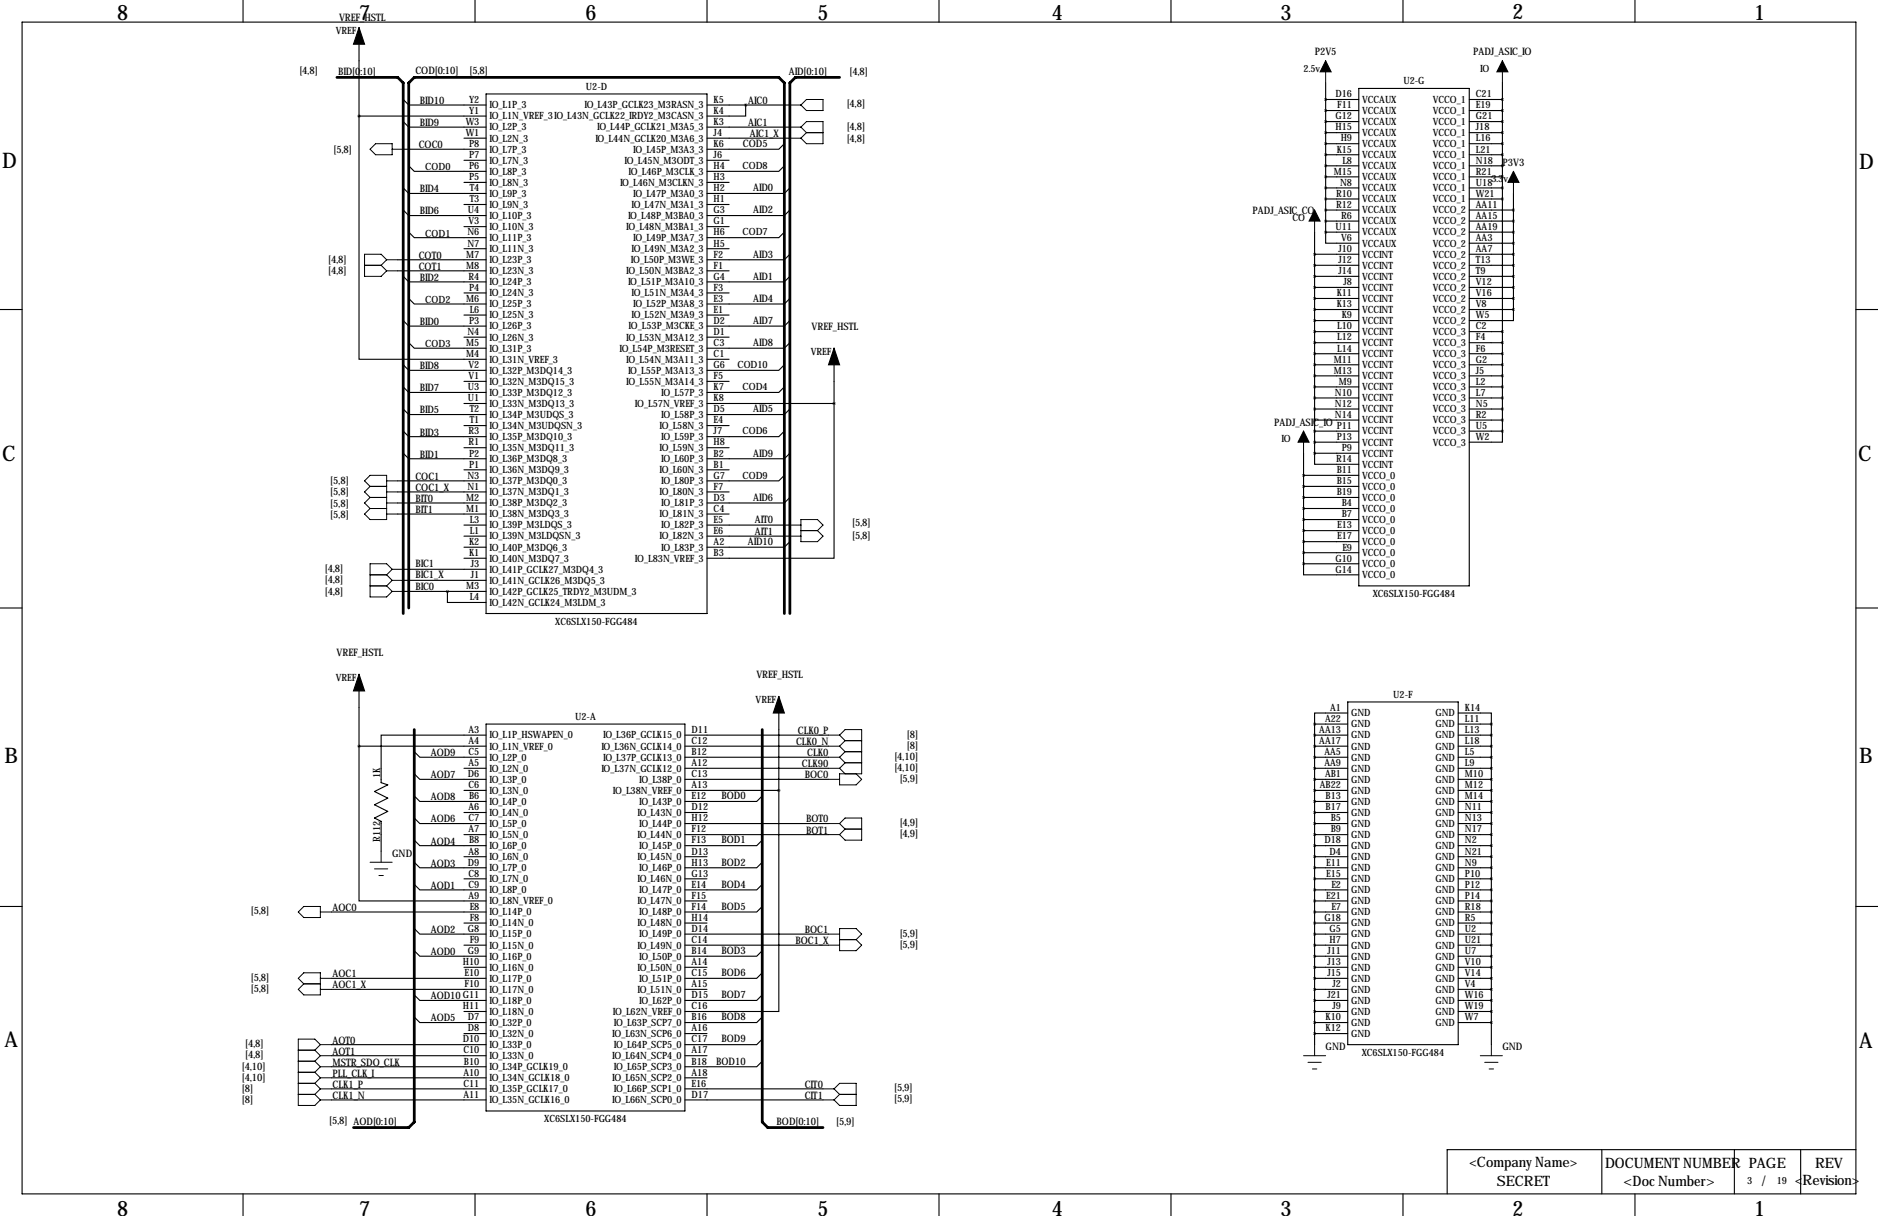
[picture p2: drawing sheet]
<svg xmlns="http://www.w3.org/2000/svg" width="432mm" height="279mm" viewBox="0 0 432 279" stroke-linecap="round" stroke-linejoin="round" font-family="sans-serif">
<g fill="none" stroke="#000" stroke-width=".25">
<path d="M5.1 5.1h421.6v269.2h-421.6zM55.9 0v5.1M82.5 6.4v20.3M109.2 0v5.1M162.6 0v5.1M215.9 0v5.1M269.2 0v5.1M304.8 19.1v34.2M322.6 0v5.1M345.4 19.1v80M375.9 0v5.1M82.5 26.7v55.8h29.3"/>
<path d="M82.5 26.7h29.3M92.7 27.9l1.3 1.3h17.8M92.7 22.9l1.3 1.2h17.8M92.7 34.3h19.1M94 38.1l1.2 1.3h16.6M106.7 31.8h5.1M106.7 36.8h5.1M111.8 21.6h50.8v119.4h-50.8zM162.6 24.1h19M162.6 29.2h19M162.6 31.8h19M162.6 36.8h5"/>
<path d="M171.4 24.1v2.6h-8.8M180.3 38.1l-1.2 1.3h-16.5M180.3 33l-1.2 1.3h-16.5M304.8 22.9h7.6M304.8 25.4h7.6M304.8 27.9h7.6M304.8 30.5h7.6M304.8 33h7.6M304.8 35.6h7.6M304.8 38.1h7.6M312.4 20.3h25.4v114.3h-25.4zM337.8 22.9h7.6"/>
<path d="M337.8 25.4h7.6M337.8 27.9h7.6M337.8 30.5h7.6M337.8 33h7.6M337.8 35.6h7.6M337.8 38.1h7.6M91.4 59.7h20.4M92.7 43.2l1.3 1.2h17.8M92.7 48.3l1.3 1.2h17.8M94 53.3l1.2 1.3h16.6M106.7 41.9h5.1M106.7 47h5.1"/>
<path d="M106.7 52.1h5.1M106.7 57.2h5.1M162.6 41.9h5M162.6 47h5M162.6 52.1h5M162.6 57.2h5M180.3 53.3l-1.2 1.3h-16.5M181.6 43.2l-1.3 1.2h-17.7M181.6 48.3l-1.3 1.2h-17.7M181.6 58.4l-1.3 1.3h-17.7M302.3 58.4h10.1M302.3 53.3v50.8"/>
<path d="M304.8 53.3v2.6h7.6M304.8 40.6h7.6M304.8 43.2h7.6M304.8 45.7h7.6M304.8 48.3h7.6M304.8 50.8h7.6M304.8 53.3h7.6M337.8 40.6h7.6M337.8 43.2h7.6M337.8 45.7h7.6M337.8 48.3h10.2M337.8 50.8h10.2"/>
<path d="M337.8 53.3h10.2M337.8 55.9h10.2M337.8 58.4h10.2M348 44.4v26.7M0 71.1h5.1M91.4 62.2h20.4M92.7 73.7l1.3 1.2h17.8M92.7 63.5l1.3 1.3h17.8M94 78.7l1.2 1.3h16.6M94 68.6l1.2 1.2h16.6M106.7 67.3h5.1M106.7 72.4h5.1"/>
<path d="M106.7 77.5h5.1M162.6 62.2h5M162.6 67.3h5M162.6 72.4h5M162.6 77.5h5M181.6 63.5l-1.3 1.3h-17.7M181.6 68.6l-1.3 1.2h-17.7M181.6 73.7l-1.3 1.2h-17.7M181.6 78.7l-1.3 1.3h-17.7M302.3 71.1h10.1M302.3 61h10.1M302.3 63.5h10.1"/>
<path d="M302.3 66h10.1M302.3 68.6h10.1M302.3 73.7h10.1M302.3 76.2h10.1M302.3 78.7h10.1M337.8 71.1h10.2M337.8 61h10.2M337.8 63.5h10.2M337.8 66h10.2M337.8 68.6h10.2M337.8 76.2h7.6M337.8 78.7h7.6"/>
<path d="M348 71.1v2.6h-10.2M426.7 71.1h5.1M92.7 99.1l1.3 1.2h17.8M92.7 94l1.3 1.2h17.8M92.7 88.9l1.3 1.3h17.8M92.7 83.8l1.3 1.3h17.8M106.7 87.6h5.1M106.7 92.7h5.1M106.7 97.8h5.1M162.6 82.5h5M162.6 87.6h5M162.6 92.7h29.2"/>
<path d="M162.6 97.8h5M180.3 83.8l-1.2 1.3h-16.5M180.3 99.1l-1.2 1.2h-16.5M180.3 88.9l-1.2 1.3h-16.5M181.6 94l-1.3 1.2h-17.7M191.8 92.7v35.6h-29.2M191.8 80v12.7M302.3 81.3h10.1M302.3 83.8h10.1M302.3 86.4h10.1M302.3 88.9h10.1M302.3 91.4h10.1"/>
<path d="M302.3 94h10.1M302.3 96.5h10.1M302.3 99.1h10.1M337.8 81.3h7.6M337.8 83.8h7.6M337.8 86.4h7.6M337.8 88.9h7.6M337.8 91.4h7.6M337.8 94h7.6M337.8 96.5h7.6M337.8 99.1h7.6M345.4 99.1v2.5h-7.6"/>
<path d="M91.4 110.5h20.4M91.4 113h20.4M91.4 115.6h20.4M91.4 118.1h20.4M92.7 104.1l1.3 1.3h17.8M106.7 102.9h5.1M106.7 107.9h5.1M162.6 102.9h5M162.6 107.9h5M162.6 113h5M162.6 118.1h5M180.3 109.2l-1.2 1.3h-16.5"/>
<path d="M181.6 114.3l-1.3 1.3h-17.7M181.6 104.1l-1.3 1.3h-17.7M299.7 109.2h12.7M299.7 111.8h12.7M299.7 114.3h12.7M299.7 116.8h12.7M299.7 119.4h12.7M299.7 104.1v25.4M302.3 104.1v2.6h10.1M302.3 101.6h10.1M302.3 104.1h10.1M0 139.7h5.1"/>
<path d="M92.7 130.8h19.1M92.7 133.3h19.1M92.7 135.9h19.1M102.9 135.9v2.5h8.9M106.7 120.7h5.1M106.7 123.2h5.1M106.7 125.7h5.1M106.7 128.3h5.1M162.6 120.7h19M162.6 123.2h19M181.6 124.5l-1.3 1.2h-17.7M299.7 129.5v2.6h12.7"/>
<path d="M299.7 121.9h12.7M299.7 124.5h12.7M299.7 127h12.7M299.7 129.5h12.7M426.7 139.7h5.1M82.5 154.9v16.5M82.5 171.4v35.6h29.3M82.5 171.4h29.3M95.2 177.8l1.3 1.3h15.3M95.2 172.7l1.3 1.3h15.3M106.7 176.5h5.1M111.8 168.9h-24.2v10.9l1.6 .5-3.1 1.6 3.1 1.5-3.1 1.5 3.1 1.5-3.1 1.6 1.5 .7v6.9"/>
<path d="M111.8 166.4h45.7v88.9h-45.7zM157.5 168.9h33M157.5 171.4h33M157.5 174h33M157.5 176.5h33M157.5 179.1h33M179.1 160v21.6M302.3 166.4h7.6M302.3 168.9h7.6M302.3 171.4h7.6M302.3 174h7.6M302.3 176.5h7.6"/>
<path d="M302.3 179.1h7.6M302.3 166.4v73.6M309.9 163.8h-7.6v2.6M309.9 161.3h25.4v78.7h-25.4zM335.3 163.8h7.6v2.6M335.3 166.4h7.6M335.3 168.9h7.6M335.3 171.4h7.6M335.3 174h7.6M335.3 176.5h7.6M335.3 179.1h7.6M342.9 166.4v73.6"/>
<path d="M95.2 193l1.3 1.3h15.3M95.2 198.1l1.3 1.3h15.3M95.2 188l1.3 1.2h15.3M95.2 182.9l1.3 1.2h15.3M106.7 181.6h5.1M106.7 186.7h5.1M106.7 191.8h5.1M106.7 196.8h5.1M157.5 181.6h21.6M157.5 186.7h5.1M157.5 189.2h33M157.5 191.8h33"/>
<path d="M157.5 196.8h5.1M175.3 182.9l-1.3 1.2h-16.5M175.3 193l-1.3 1.3h-16.5M175.3 198.1l-1.3 1.3h-16.5M179.1 181.6v50.8h-21.6M302.3 181.6h7.6M302.3 184.1h7.6M302.3 186.7h7.6M302.3 189.2h7.6M302.3 191.8h7.6M302.3 194.3h7.6M302.3 196.8h7.6"/>
<path d="M302.3 199.4h7.6M335.3 181.6h7.6M335.3 184.1h7.6M335.3 186.7h7.6M335.3 189.2h7.6M335.3 191.8h7.6M335.3 194.3h7.6M335.3 196.8h7.6M335.3 199.4h7.6M0 208.3h5.1M76.2 209.5h35.6M95.2 218.4l1.3 1.3h15.3"/>
<path d="M95.2 203.2l1.3 1.3h15.3M95.2 213.4l1.3 1.2h15.3M106.7 201.9h5.1M106.7 212.1h5.1M106.7 217.2h5.1M157.5 201.9h5.1M157.5 207h5.1M157.5 212.1h5.1M157.5 214.6h33M157.5 217.2h33M175.3 218.4l-1.3 1.3h-16.5M175.3 203.2l-1.3 1.3h-16.5"/>
<path d="M175.3 208.3l-1.3 1.2h-16.5M302.3 201.9h7.6M302.3 204.5h7.6M302.3 207h7.6M302.3 209.5h7.6M302.3 212.1h7.6M302.3 214.6h7.6M302.3 217.2h7.6M302.3 219.7h7.6M335.3 201.9h7.6M335.3 204.5h7.6M335.3 207h7.6"/>
<path d="M335.3 209.5h7.6M335.3 212.1h7.6M335.3 214.6h7.6M335.3 217.2h7.6M335.3 219.7h7.6M426.7 208.3h5.1M76.2 224.8h35.6M76.2 227.3h35.6M95.2 233.7l1.3 1.2h15.3M95.2 228.6l1.3 1.3h15.3M106.7 222.2h5.1M106.7 232.4h5.1"/>
<path d="M106.7 237.5h5.1M157.5 222.2h5.1M157.5 227.3h5.1M157.5 237.5h5.1M175.3 223.5l-1.3 1.3h-16.5M175.3 228.6l-1.3 1.3h-16.5M175.3 233.7l-1.3 1.2h-16.5M175.3 238.8l-1.3 1.2h-16.5M302.3 222.2h7.6M302.3 224.8h7.6M302.3 227.3h7.6M302.3 229.9h7.6"/>
<path d="M302.3 232.4h7.6M302.3 234.9h7.6M302.3 237.5h7.6M335.3 222.2h7.6M335.3 224.8h7.6M335.3 227.3h7.6M335.3 229.9h7.6M335.3 232.4h7.6M335.3 234.9h7.6M76.2 240h35.6M76.2 242.6h35.6M76.2 245.1h35.6"/>
<path d="M76.2 247.6h35.6M76.2 250.2h35.6M76.2 252.7h35.6M157.5 242.6h5.1M157.5 247.6h5.1M157.5 250.2h31.7M157.5 252.7h31.7M175.3 243.8l-1.3 1.3h-16.5M55.9 274.3v5.1M109.2 274.3v5.1M162.6 274.3v5.1M215.9 274.3v5.1"/>
<path d="M269.2 274.3v5.1M322.6 274.3v5.1M368.3 264.2v10.1M375.9 274.3v5.1M398.8 264.2v10.1M414 264.2v10.1M426.7 264.2h-94v10.1"/>
</g>
<g fill="none" stroke="#000" stroke-width=".23">
<path d="M304.8 14v5.1M345.4 14v5.1M86.4 33h3.8v2.6h-3.8l-1.3-1.3zM90.2 34.3h2.5M181.6 24.1h2.5M181.6 29.2h2.5M181.6 31.8h2.5M184.1 29.2l1.3-1.3h3.8v5.1h-3.8l-1.3-1.2M184.1 29.2l1.3 1.3M185.4 22.9h3.8v2.5h-3.8l-1.3-1.3zM185.4 30.5h3.8M185.4 30.5l-1.3 1.3"/>
<path d="M348 39.4v5M88.9 59.7h2.5M88.9 59.7l-1.3-1.3h-3.8v5.1h3.8l1.3-1.3M88.9 59.7l-1.3 1.3M302.3 48.3v5M83.8 61h3.8M87.6 61l1.3 1.2M88.9 62.2h2.5M299.7 99.1v5M85.1 111.8l-1.3-1.3 1.3-1.3h3.8v10.2h-3.8l-1.3-1.3 1.3-1.3M85.1 111.8h3.8M85.1 111.8l-1.3 1.2 1.3 1.3"/>
<path d="M85.1 114.3h3.8M85.1 114.3l-1.3 1.3 1.3 1.2M85.1 116.8h3.8M88.9 110.5h2.5M88.9 113h2.5M88.9 115.6h2.5M88.9 118.1h2.5M184.1 119.4h3.9l1.2 1.3-1.2 1.2 1.2 1.3-1.2 1.3h-3.9zM85.1 134.6h3.8M85.1 132.1h3.8M88.9 134.6l1.3 1.3M88.9 132.1l1.3 1.2"/>
<path d="M90.2 135.9h2.5M90.2 130.8l-1.3-1.3h-3.8v7.7h3.8l1.3-1.3M90.2 130.8h2.5M90.2 130.8l-1.3 1.3M90.2 133.3h2.5M90.2 133.3l-1.3 1.3M181.6 120.7h2.5M181.6 123.2h2.5M184.1 121.9h3.9M190.5 168.9h2.5M190.5 171.4h2.5M190.5 174h2.5"/>
<path d="M190.5 176.5h2.5M190.5 179.1h2.5M193 168.9l1.3 1.3M193 168.9l1.3-1.3h3.8v10.2h-5.1v2.5h3.8l1.3-1.2-1.3-1.3M193 171.4l1.3 1.3M193 174l1.3 1.3M193 176.5l1.3 1.3M194.3 170.2h3.8M194.3 172.7h3.8M194.3 170.2l-1.3 1.2M194.3 175.3h3.8M194.3 172.7l-1.3 1.3"/>
<path d="M194.3 175.3l-1.3 1.2M85.1 198.1h5.1M86.1 199.6h3.1M87.6 195.6v2.5M190.5 189.2h2.5M190.5 191.8h2.5M193 189.2l1.3-1.2h3.8v5h-3.8l-1.3-1.2M193 189.2l1.3 1.3M194.3 190.5h3.8M194.3 190.5l-1.3 1.3M68.6 209.5l1.2-1.2h3.9v2.5h-3.9zM73.7 209.5h2.5"/>
<path d="M87.1 201.2h1M190.5 214.6h2.5M190.5 217.2h2.5M193 213.4h3.8l1.3 1.2-1.3 1.3 1.3 1.3-1.3 1.2h-3.8zM193 215.9h3.8M68.6 224.8l1.2-1.3h3.9v5.1h-3.9l-1.2-1.3 1.2-1.2zM69.8 226.1h3.9M73.7 224.8h2.5M73.7 227.3h2.5M68.6 246.4h3.8M68.6 248.9h3.8M68.6 243.8h3.8"/>
<path d="M68.6 251.5h3.8M68.6 241.3h3.8M72.4 246.4l1.3 1.2M72.4 243.8l1.3 1.3M72.4 251.5l1.3 1.2M72.4 248.9l1.3 1.3M72.4 241.3l1.3 1.3M73.7 242.6h2.5M73.7 247.6h2.5M73.7 240l-1.3-1.2h-3.8v15.2h3.8l1.3-1.3M73.7 247.6l-1.3 1.3M73.7 245.1h2.5"/>
<path d="M73.7 245.1l-1.3 1.3M73.7 252.7h2.5M73.7 250.2h2.5M73.7 250.2l-1.3 1.3M73.7 240h2.5M73.7 240l-1.3 1.3M73.7 242.6l-1.3 1.2M189.2 252.7h2.6M189.2 250.2h2.6M191.8 250.2l1.2-1.3h3.8v5.1h-3.8l-1.2-1.3M191.8 250.2l1.2 1.3M193 251.5h3.8"/>
<path d="M193 251.5l-1.2 1.2M299.7 242.6h5.1M300.7 244.1h3.1M301.8 245.6h1M302.3 240v2.6M340.4 242.6h5M341.4 244.1h3M342.4 245.6h1M342.9 240v2.6"/>
</g>
<path d="M304.8 14l1.3 2.5h-2.6zM345.4 14l1.3 2.5h-2.5zM348 39.4l1.2 2.5h-2.5zM302.3 48.3l1.2 2.5h-2.5zM299.7 99.1l1.3 2.5h-2.6z" fill="#000" stroke="#000" stroke-width=".23"/>
<path d="M82.5 6.4l1.3 3.8h-2.5zM191.8 80l1.2 3.8h-2.5zM82.5 154.9l1.3 3.9h-2.5zM179.1 160l1.2 3.8h-2.5z" fill="#000" stroke="#000" stroke-width=".25"/>
<path d="M302.2 166.4a.05 .05 0 0 0 .1 0 .05 .05 0 0 0-.1 0zM302.2 168.9a.05 .05 0 0 0 .1 0 .05 .05 0 0 0-.1 0zM302.2 171.5a.05 .05 0 0 0 .1 0 .05 .05 0 0 0-.1 0zM302.2 174a.05 .05 0 0 0 .1 0 .05 .05 0 0 0-.1 0zM302.2 176.5a.05 .05 0 0 0 .1 0 .05 .05 0 0 0-.1 0zM302.2 179.1a.05 .05 0 0 0 .1 0 .05 .05 0 0 0-.1 0zM302.2 181.6a.05 .05 0 0 0 .1 0 .05 .05 0 0 0-.1 0zM302.2 184.2a.05 .05 0 0 0 .1 0 .05 .05 0 0 0-.1 0zM302.2 186.7a.05 .05 0 0 0 .1 0 .05 .05 0 0 0-.1 0zM302.2 189.2a.05 .05 0 0 0 .1 0 .05 .05 0 0 0-.1 0zM302.2 191.8a.05 .05 0 0 0 .1 0 .05 .05 0 0 0-.1 0zM302.2 194.3a.05 .05 0 0 0 .1 0 .05 .05 0 0 0-.1 0zM302.2 196.9a.05 .05 0 0 0 .1 0 .05 .05 0 0 0-.1 0zM302.2 199.4a.05 .05 0 0 0 .1 0 .05 .05 0 0 0-.1 0zM302.2 201.9a.05 .05 0 0 0 .1 0 .05 .05 0 0 0-.1 0zM302.2 204.5a.05 .05 0 0 0 .1 0 .05 .05 0 0 0-.1 0zM302.2 207a.05 .05 0 0 0 .1 0 .05 .05 0 0 0-.1 0zM302.2 209.6a.05 .05 0 0 0 .1 0 .05 .05 0 0 0-.1 0zM302.2 212.1a.05 .05 0 0 0 .1 0 .05 .05 0 0 0-.1 0zM302.2 214.6a.05 .05 0 0 0 .1 0 .05 .05 0 0 0-.1 0zM302.2 217.2a.05 .05 0 0 0 .1 0 .05 .05 0 0 0-.1 0zM302.2 219.7a.05 .05 0 0 0 .1 0 .05 .05 0 0 0-.1 0zM302.2 222.3a.05 .05 0 0 0 .1 0 .05 .05 0 0 0-.1 0zM302.2 224.8a.05 .05 0 0 0 .1 0 .05 .05 0 0 0-.1 0zM302.2 227.3a.05 .05 0 0 0 .1 0 .05 .05 0 0 0-.1 0zM302.2 229.9a.05 .05 0 0 0 .1 0 .05 .05 0 0 0-.1 0zM302.2 232.4a.05 .05 0 0 0 .1 0 .05 .05 0 0 0-.1 0zM302.2 235a.05 .05 0 0 0 .1 0 .05 .05 0 0 0-.1 0zM302.2 237.5a.05 .05 0 0 0 .1 0 .05 .05 0 0 0-.1 0zM302.2 58.4a.05 .05 0 0 0 .1 0 .05 .05 0 0 0-.1 0zM302.2 61a.05 .05 0 0 0 .1 0 .05 .05 0 0 0-.1 0zM302.2 63.5a.05 .05 0 0 0 .1 0 .05 .05 0 0 0-.1 0zM302.2 66a.05 .05 0 0 0 .1 0 .05 .05 0 0 0-.1 0zM302.2 68.6a.05 .05 0 0 0 .1 0 .05 .05 0 0 0-.1 0zM302.2 71.1a.05 .05 0 0 0 .1 0 .05 .05 0 0 0-.1 0zM302.2 73.7a.05 .05 0 0 0 .1 0 .05 .05 0 0 0-.1 0zM302.2 76.2a.05 .05 0 0 0 .1 0 .05 .05 0 0 0-.1 0zM302.2 78.7a.05 .05 0 0 0 .1 0 .05 .05 0 0 0-.1 0zM302.2 81.3a.05 .05 0 0 0 .1 0 .05 .05 0 0 0-.1 0zM302.2 83.8a.05 .05 0 0 0 .1 0 .05 .05 0 0 0-.1 0zM302.2 86.4a.05 .05 0 0 0 .1 0 .05 .05 0 0 0-.1 0zM302.2 88.9a.05 .05 0 0 0 .1 0 .05 .05 0 0 0-.1 0zM302.2 91.4a.05 .05 0 0 0 .1 0 .05 .05 0 0 0-.1 0zM302.2 94a.05 .05 0 0 0 .1 0 .05 .05 0 0 0-.1 0zM302.2 96.5a.05 .05 0 0 0 .1 0 .05 .05 0 0 0-.1 0zM302.2 99.1a.05 .05 0 0 0 .1 0 .05 .05 0 0 0-.1 0zM302.2 101.6a.05 .05 0 0 0 .1 0 .05 .05 0 0 0-.1 0zM302.2 104.1a.05 .05 0 0 0 .1 0 .05 .05 0 0 0-.1 0zM345.4 22.9a.05 .05 0 0 0 .1 0 .05 .05 0 0 0-.1 0zM345.4 25.4a.05 .05 0 0 0 .1 0 .05 .05 0 0 0-.1 0zM345.4 27.9a.05 .05 0 0 0 .1 0 .05 .05 0 0 0-.1 0zM345.4 30.5a.05 .05 0 0 0 .1 0 .05 .05 0 0 0-.1 0zM345.4 33a.05 .05 0 0 0 .1 0 .05 .05 0 0 0-.1 0zM345.4 35.6a.05 .05 0 0 0 .1 0 .05 .05 0 0 0-.1 0zM345.4 38.1a.05 .05 0 0 0 .1 0 .05 .05 0 0 0-.1 0zM345.4 40.6a.05 .05 0 0 0 .1 0 .05 .05 0 0 0-.1 0zM345.4 43.2a.05 .05 0 0 0 .1 0 .05 .05 0 0 0-.1 0zM345.4 45.7a.05 .05 0 0 0 .1 0 .05 .05 0 0 0-.1 0zM345.4 76.2a.05 .05 0 0 0 .1 0 .05 .05 0 0 0-.1 0zM345.4 78.7a.05 .05 0 0 0 .1 0 .05 .05 0 0 0-.1 0zM345.4 81.3a.05 .05 0 0 0 .1 0 .05 .05 0 0 0-.1 0zM345.4 83.8a.05 .05 0 0 0 .1 0 .05 .05 0 0 0-.1 0zM345.4 86.4a.05 .05 0 0 0 .1 0 .05 .05 0 0 0-.1 0zM345.4 88.9a.05 .05 0 0 0 .1 0 .05 .05 0 0 0-.1 0zM345.4 91.4a.05 .05 0 0 0 .1 0 .05 .05 0 0 0-.1 0zM345.4 94a.05 .05 0 0 0 .1 0 .05 .05 0 0 0-.1 0zM345.4 96.5a.05 .05 0 0 0 .1 0 .05 .05 0 0 0-.1 0zM345.4 99.1a.05 .05 0 0 0 .1 0 .05 .05 0 0 0-.1 0zM171.4 24.1a.05 .05 0 0 0 .1 0 .05 .05 0 0 0-.1 0zM102.8 135.9a.05 .05 0 0 0 .1 0 .05 .05 0 0 0-.1 0zM82.5 26.7a.05 .05 0 0 0 .1 0 .05 .05 0 0 0-.1 0zM191.7 92.7a.05 .05 0 0 0 .1 0 .05 .05 0 0 0-.1 0zM82.5 171.5a.05 .05 0 0 0 .1 0 .05 .05 0 0 0-.1 0zM179 181.6a.05 .05 0 0 0 .1 0 .05 .05 0 0 0-.1 0z" fill="#000" stroke="#000" stroke-width=".63"/>
<path d="M77.5 17.8h13.9l1.3 1.3v121.9M193 17.8h-10.1l-1.3 1.3v121.9M94 139.7v-120.6l1.2-1.3h83.9l1.2 1.3v121.9M95.2 167.6v90.2l-1.2 1.3h-12.7M175.3 167.6v90.2l1.2 1.3h12.7" fill="none" stroke="#000" stroke-width=".63"/>
<g font-size="4.9">
<text x="26.9" y="4.6">8</text>
<text x="82.5" y="4.6">7</text>
<text x="134.6" y="4.6">6</text>
<text x="188" y="4.6">5</text>
<text x="241.8" y="4.6">4</text>
<text x="294.4" y="4.6">3</text>
<text x="347.7" y="4.3">2</text>
<text x="403.4" y="4.6">1</text>
<text x=".5" y="38.6">D</text>
<text x="427.5" y="38.9">D</text>
<text x=".5" y="105.9">C</text>
<text x="427.2" y="105.9">C</text>
<text x="1" y="175.3">B</text>
<text x="427.5" y="175.3">B</text>
<text x="1" y="240.5">A</text>
<text x="427.5" y="240.8">A</text>
<text x="26.9" y="279.3">8</text>
<text x="82.5" y="279.3">7</text>
<text x="134.6" y="279.3">6</text>
<text x="188" y="279.3">5</text>
<text x="241.8" y="279.3">4</text>
<text x="294.4" y="279.3">3</text>
<text x="347.7" y="279.3">2</text>
<text x="403.4" y="279.3">1</text>
</g>
<g font-size="3.3">
<text x="337.9" y="268.1">&lt;Company Name&gt;</text>
<text x="369.1" y="268.5">DOCUMENT NUMBER PAGE</text>
<text x="417.3" y="268.5">REV</text>
<text x="344.2" y="272.5">SECRET</text>
<text x="373.3" y="272.5">&lt;Doc Number&gt;</text>
<text x="405.1" y="272.5">/</text>
<text x="412.7" y="272.4">&lt;Revision&gt;</text>
</g>
<g font-size="2.4">
<text x="77.9" y="4.8">VREF_HSTL</text>
<text x="68.8" y="17">[4,8]</text>
<text x="77.7" y="17.3">BID[0:10]</text>
<text x="95.5" y="17">COD[0:10]</text>
<text x="107.9" y="17">[5,8]</text>
<text x="181.4" y="17.3">AID[0:10]</text>
<text x="195.3" y="17.3">[4,8]</text>
<text x="302.3" y="12.7">P2V5</text>
<text x="338.7" y="12.7">PADJ_ASIC_IO</text>
<text x="96.5" y="23.9">BID10</text>
<text x="172" y="23.9">AIC0</text>
<text x="96.5" y="29">BID9</text>
<text x="172" y="29">AIC1</text>
<text x="194.7" y="24.7">[4,8]</text>
<text x="194.7" y="29.8">[4,8]</text>
<text x="76.7" y="35.1">[5,8]</text>
<text x="96.3" y="34">COC0</text>
<text x="170.8" y="33.8">COD5</text>
<text x="172.4" y="31.5">AIC1_X</text>
<text x="194.7" y="32.6">[4,8]</text>
<text x="345.5" y="38.1">P3V3</text>
<text x="96.5" y="44.2">BID4</text>
<text x="173.2" y="43.9">AID0</text>
<text x="96.5" y="49.3">BID6</text>
<text x="173.2" y="49">AID2</text>
<text x="288" y="49.3">PADJ_ASIC_CO</text>
<text x="96.3" y="59.4">COT0</text>
<text x="173.2" y="59.2">AID3</text>
<text x="75.4" y="60.5">[4,8]</text>
<text x="75.4" y="63">[4,8]</text>
<text x="96.3" y="62">COT1</text>
<text x="96.5" y="64.5">BID2</text>
<text x="173.2" y="64.3">AID1</text>
<text x="173.2" y="69.3">AID4</text>
<text x="96.5" y="74.7">BID0</text>
<text x="173.2" y="74.4">AID7</text>
<text x="186.6" y="75.7">VREF_HSTL</text>
<text x="173.2" y="79.5">AID8</text>
<text x="96.5" y="89.9">BID7</text>
<text x="96.5" y="84.8">BID8</text>
<text x="96.5" y="95">BID5</text>
<text x="173.2" y="94.7">AID5</text>
<text x="96.5" y="100.1">BID3</text>
<text x="293" y="97.8">PADJ_ASIC_IO</text>
<text x="96.5" y="105.2">BID1</text>
<text x="173.2" y="104.9">AID9</text>
<text x="75.9" y="111.3">[5,8]</text>
<text x="75.9" y="113.8">[5,8]</text>
<text x="95.5" y="110.2">COC1</text>
<text x="95.5" y="112.8">COC1_X</text>
<text x="75.9" y="116.4">[5,8]</text>
<text x="75.9" y="118.9">[5,8]</text>
<text x="95.5" y="115.3">BIT0</text>
<text x="95.5" y="117.9">BIT1</text>
<text x="173.2" y="115.1">AID6</text>
<text x="172" y="125.2">AID10</text>
<text x="173.6" y="120.1">AIT0</text>
<text x="173.6" y="122.9">AIT1</text>
<text x="195.9" y="121">[5,8]</text>
<text x="195.9" y="123.8">[5,8]</text>
<text x="74.7" y="131.4">[4,8]</text>
<text x="95.5" y="130.3">BIC1</text>
<text x="74.7" y="136.7">[4,8]</text>
<text x="74.7" y="133.9">[4,8]</text>
<text x="95.5" y="135.6">BIC0</text>
<text x="95.5" y="132.8">BIC1_X</text>
<text x="77.4" y="150.7">VREF_HSTL</text>
<text x="173.9" y="155.8">VREF_HSTL</text>
<text x="99.1" y="173.7">AOD9</text>
<text x="183" y="171.2">CLK0_N</text>
<text x="183.4" y="168.7">CLK0_P</text>
<text x="185.6" y="173.7">CLK0</text>
<text x="208.5" y="169.5">[8]</text>
<text x="208.5" y="172">[8]</text>
<text x="99.1" y="178.8">AOD7</text>
<text x="184.4" y="176.3">CLK90</text>
<text x="185.1" y="178.8">BOC0</text>
<text x="205.6" y="174.6">[4,10]</text>
<text x="205.6" y="177.1">[4,10]</text>
<text x="206.9" y="179.6">[5,9]</text>
<text x="99.1" y="183.9">AOD8</text>
<text x="165.9" y="183.6">BOD0</text>
<text x="99.1" y="189">AOD6</text>
<text x="185.3" y="189">BOT0</text>
<text x="185.3" y="191.5">BOT1</text>
<text x="206.9" y="189.8">[4,9]</text>
<text x="90.2" y="196.8">GND</text>
<text x="99.1" y="194.1">AOD4</text>
<text x="165.9" y="193.8">BOD1</text>
<text x="206.9" y="192.3">[4,9]</text>
<text x="99.1" y="199.1">AOD3</text>
<text x="165.9" y="198.9">BOD2</text>
<text x="165.9" y="204">BOD4</text>
<text x="76.5" y="209.3">AOC0</text>
<text x="99.1" y="204.2">AOD1</text>
<text x="165.9" y="209">BOD5</text>
<text x="57.7" y="210.1">[5,8]</text>
<text x="99.1" y="214.4">AOD2</text>
<text x="185.1" y="214.4">BOC1</text>
<text x="206.9" y="215.2">[5,9]</text>
<text x="99.1" y="219.5">AOD0</text>
<text x="165.9" y="219.2">BOD3</text>
<text x="182.9" y="216.9">BOC1_X</text>
<text x="206.9" y="217.7">[5,9]</text>
<text x="57.7" y="225.4">[5,8]</text>
<text x="57.7" y="227.9">[5,8]</text>
<text x="76.5" y="224.5">AOC1</text>
<text x="76.5" y="227.1">AOC1_X</text>
<text x="165.9" y="224.3">BOD6</text>
<text x="99.1" y="229.6">AOD10G11</text>
<text x="165.9" y="229.4">BOD7</text>
<text x="76.5" y="239.8">AOT0</text>
<text x="99.1" y="234.7">AOD5</text>
<text x="165.9" y="234.4">BOD8</text>
<text x="165.9" y="239.5">BOD9</text>
<text x="55.6" y="245.9">[4,10]</text>
<text x="56.4" y="240.6">[4,8]</text>
<text x="56.4" y="243.1">[4,8]</text>
<text x="76.5" y="244.9">MSTR_SDO_CLK</text>
<text x="76.5" y="242.3">AOT1</text>
<text x="164.7" y="244.6">BOD10</text>
<text x="304.8" y="241.3">GND</text>
<text x="345.4" y="241.3">GND</text>
<text x="55.6" y="248.5">[4,10]</text>
<text x="55.6" y="251">[8]</text>
<text x="76.5" y="247.4">PLL_CLK_I</text>
<text x="76.5" y="249.9">CLK1_P</text>
<text x="185" y="249.9">CIT0</text>
<text x="205.6" y="250.8">[5,9]</text>
<text x="55.6" y="253.5">[8]</text>
<text x="76.5" y="252.5">CLK1_N</text>
<text x="185" y="252.5">CIT1</text>
<text x="205.6" y="253.3">[5,9]</text>
<text x="75.7" y="258.3">[5,8] AOD[0:10]</text>
<text x="178.6" y="258.6">BOD[0:10]</text>
<text x="192.3" y="258.6">[5,9]</text>
</g>
<g font-size="2.3">
<text x="77.2" y="7.9">VREF</text>
<text x="299.7" y="16.5">2.5v</text>
<text x="340.4" y="16.5">IO</text>
<text x="107.9" y="23.6">Y2</text>
<text x="134.7" y="20.6">U2-D</text>
<text x="164.1" y="23.6">K5</text>
<text x="307.1" y="22.4">D16</text>
<text x="313.2" y="23.6">VCCAUX</text>
<text x="322.7" y="19.3">U2-G</text>
<text x="329.4" y="23.6">VCCO_1</text>
<text x="339.3" y="22.4">C21</text>
<text x="107.1" y="28.7">W3</text>
<text x="107.9" y="26.2">Y1</text>
<text x="112.5" y="24.9">IO_L1P_3</text>
<text x="112.5" y="27.4">IO_L1N_VREF_3IO_L43N_GCLK22_IRDY2_M3CASN_3</text>
<text x="112.5" y="30">IO_L2P_3</text>
<text x="134.4" y="24.9">IO_L43P_GCLK23_M3RASN_3</text>
<text x="137.3" y="30">IO_L44P_GCLK21_M3A5_3</text>
<text x="164.1" y="26.2">K4</text>
<text x="164.1" y="28.7">K3</text>
<text x="307.1" y="27.4">G12</text>
<text x="307.1" y="30">H15</text>
<text x="307.5" y="24.9">F11</text>
<text x="313.2" y="26.2">VCCAUX</text>
<text x="313.2" y="28.7">VCCAUX</text>
<text x="329.4" y="26.2">VCCO_1</text>
<text x="329.4" y="28.7">VCCO_1</text>
<text x="339.3" y="24.9">E19</text>
<text x="339.3" y="27.4">G21</text>
<text x="339.3" y="30">J18</text>
<text x="107.1" y="31.2">W1</text>
<text x="107.9" y="33.8">P8</text>
<text x="112.5" y="32.5">IO_L2N_3</text>
<text x="112.5" y="35.1">IO_L7P_3</text>
<text x="136.9" y="32.5">IO_L44N_GCLK20_M3A6_3</text>
<text x="145.6" y="35.1">IO_L45P_M3A3_3</text>
<text x="164.1" y="31.2">J4</text>
<text x="164.1" y="33.8">K6</text>
<text x="307.3" y="35.1">K15</text>
<text x="308.3" y="32.5">H9</text>
<text x="313.2" y="31.2">VCCAUX</text>
<text x="313.2" y="33.8">VCCAUX</text>
<text x="329.4" y="31.2">VCCO_1</text>
<text x="329.4" y="33.8">VCCO_1</text>
<text x="339.3" y="32.5">L16</text>
<text x="339.3" y="35.1">L21</text>
<text x="97.8" y="39.1">COD0</text>
<text x="107.9" y="36.3">P7</text>
<text x="107.9" y="38.9">P6</text>
<text x="107.9" y="41.4">P5</text>
<text x="112.5" y="37.6">IO_L7N_3</text>
<text x="112.5" y="40.1">IO_L8P_3</text>
<text x="143.6" y="37.6">IO_L45N_M3ODT_3</text>
<text x="144.5" y="40.1">IO_L46P_M3CLK_3</text>
<text x="164.1" y="36.3">J6</text>
<text x="164.1" y="38.9">H4</text>
<text x="164.1" y="41.4">H3</text>
<text x="170.7" y="38.9">COD8</text>
<text x="306.7" y="40.1">M15</text>
<text x="308.7" y="37.6">L8</text>
<text x="313.2" y="36.3">VCCAUX</text>
<text x="313.2" y="38.9">VCCAUX</text>
<text x="313.2" y="41.4">VCCAUX</text>
<text x="329.4" y="36.3">VCCO_1</text>
<text x="329.4" y="38.9">VCCO_1</text>
<text x="329.4" y="41.4">VCCO_1</text>
<text x="339.3" y="37.6">N18</text>
<text x="339.3" y="40.1">R21</text>
<text x="342.9" y="41.9">3.3v</text>
<text x="108" y="43.9">T4</text>
<text x="108" y="46.5">T3</text>
<text x="112.5" y="42.7">IO_L8N_3</text>
<text x="112.5" y="45.2">IO_L9P_3</text>
<text x="112.5" y="47.8">IO_L9N_3</text>
<text x="142.6" y="42.7">IO_L46N_M3CLKN_3</text>
<text x="145.2" y="47.8">IO_L47N_M3A1_3</text>
<text x="145.6" y="45.2">IO_L47P_M3A0_3</text>
<text x="164.1" y="43.9">H2</text>
<text x="164.1" y="46.5">H1</text>
<text x="307.2" y="45.2">R10</text>
<text x="307.2" y="47.8">R12</text>
<text x="308.1" y="42.7">N8</text>
<text x="313.2" y="43.9">VCCAUX</text>
<text x="313.2" y="46.5">VCCAUX</text>
<text x="329.4" y="43.9">VCCO_1</text>
<text x="329.4" y="46.5">VCCO_1</text>
<text x="339.3" y="42.7">U18</text>
<text x="339.3" y="45.2">W21</text>
<text x="339.3" y="47.8">AA11</text>
<text x="107.6" y="49">U4</text>
<text x="107.7" y="51.6">V3</text>
<text x="112.5" y="50.3">IO_L10P_3</text>
<text x="112.5" y="52.8">IO_L10N_3</text>
<text x="144" y="52.8">IO_L48N_M3BA1_3</text>
<text x="144.4" y="50.3">IO_L48P_M3BA0_3</text>
<text x="164.1" y="49">G3</text>
<text x="164.1" y="51.6">G1</text>
<text x="297.2" y="50.8">CO</text>
<text x="307.1" y="52.8">U11</text>
<text x="308.4" y="50.3">R6</text>
<text x="313.2" y="49">VCCAUX</text>
<text x="313.2" y="51.6">VCCAUX</text>
<text x="329.4" y="49">VCCO_2</text>
<text x="329.4" y="51.6">VCCO_2</text>
<text x="339.3" y="50.3">AA15</text>
<text x="339.3" y="52.8">AA19</text>
<text x="97.8" y="54.4">COD1</text>
<text x="107.2" y="59.2">M7</text>
<text x="107.5" y="54.1">N6</text>
<text x="107.5" y="56.6">N7</text>
<text x="112.5" y="55.4">IO_L11P_3</text>
<text x="112.5" y="57.9">IO_L11N_3</text>
<text x="145.2" y="57.9">IO_L49N_M3A2_3</text>
<text x="145.6" y="55.4">IO_L49P_M3A7_3</text>
<text x="164.1" y="54.1">H6</text>
<text x="164.1" y="56.6">H5</text>
<text x="164.1" y="59.2">F2</text>
<text x="170.7" y="54.1">COD7</text>
<text x="307.7" y="57.9">J10</text>
<text x="308.4" y="55.4">V6</text>
<text x="313.2" y="54.1">VCCAUX</text>
<text x="313.2" y="56.6">VCCAUX</text>
<text x="313.2" y="59.2">VCCINT</text>
<text x="329.4" y="54.1">VCCO_2</text>
<text x="329.4" y="56.6">VCCO_2</text>
<text x="329.4" y="59.2">VCCO_2</text>
<text x="339.3" y="55.4">AA3</text>
<text x="339.3" y="57.9">AA7</text>
<text x="107.2" y="61.7">M8</text>
<text x="107.7" y="64.3">R4</text>
<text x="112.5" y="60.5">IO_L23P_3</text>
<text x="112.5" y="63">IO_L23N_3</text>
<text x="112.5" y="65.5">IO_L24P_3</text>
<text x="144" y="63">IO_L50N_M3BA2_3</text>
<text x="144.4" y="65.5">IO_L51P_M3A10_3</text>
<text x="145.1" y="60.5">IO_L50P_M3WE_3</text>
<text x="164.1" y="61.7">F1</text>
<text x="164.1" y="64.3">G4</text>
<text x="307.7" y="60.5">J12</text>
<text x="307.7" y="63">J14</text>
<text x="308.9" y="65.5">J8</text>
<text x="313.2" y="61.7">VCCINT</text>
<text x="313.2" y="64.3">VCCINT</text>
<text x="329.4" y="61.7">VCCO_2</text>
<text x="329.4" y="64.3">VCCO_2</text>
<text x="339.3" y="60.5">T13</text>
<text x="339.3" y="63">T9</text>
<text x="339.3" y="65.5">V12</text>
<text x="97.8" y="69.6">COD2</text>
<text x="107.2" y="69.3">M6</text>
<text x="107.9" y="66.8">P4</text>
<text x="108" y="71.9">L6</text>
<text x="112.5" y="68.1">IO_L24N_3</text>
<text x="112.5" y="70.6">IO_L25P_3</text>
<text x="145.2" y="68.1">IO_L51N_M3A4_3</text>
<text x="145.6" y="70.6">IO_L52P_M3A8_3</text>
<text x="164.1" y="66.8">F3</text>
<text x="164.1" y="69.3">E3</text>
<text x="164.1" y="71.9">E1</text>
<text x="307.3" y="68.1">K11</text>
<text x="307.3" y="70.6">K13</text>
<text x="313.2" y="66.8">VCCINT</text>
<text x="313.2" y="69.3">VCCINT</text>
<text x="313.2" y="71.9">VCCINT</text>
<text x="329.4" y="66.8">VCCO_2</text>
<text x="329.4" y="69.3">VCCO_2</text>
<text x="329.4" y="71.9">VCCO_2</text>
<text x="339.3" y="68.1">V16</text>
<text x="339.3" y="70.6">V8</text>
<text x="107.5" y="77">N4</text>
<text x="107.9" y="74.4">P3</text>
<text x="112.5" y="73.2">IO_L25N_3</text>
<text x="112.5" y="75.7">IO_L26P_3</text>
<text x="144.5" y="75.7">IO_L53P_M3CKE_3</text>
<text x="145.2" y="73.2">IO_L52N_M3A9_3</text>
<text x="164.1" y="74.4">D2</text>
<text x="164.1" y="77">D1</text>
<text x="307.5" y="75.7">L10</text>
<text x="308.5" y="73.2">K9</text>
<text x="313.2" y="74.4">VCCINT</text>
<text x="313.2" y="77">VCCINT</text>
<text x="329.4" y="74.4">VCCO_2</text>
<text x="329.4" y="77">VCCO_3</text>
<text x="339.3" y="73.2">W5</text>
<text x="339.3" y="75.7">C2</text>
<text x="97.8" y="79.8">COD3</text>
<text x="107.2" y="79.5">M5</text>
<text x="107.2" y="82">M4</text>
<text x="112.5" y="78.2">IO_L26N_3</text>
<text x="112.5" y="80.8">IO_L31P_3</text>
<text x="112.5" y="83.3">IO_L31N_VREF_3</text>
<text x="142.4" y="80.8">IO_L54P_M3RESET_3</text>
<text x="144" y="78.2">IO_L53N_M3A12_3</text>
<text x="144" y="83.3">IO_L54N_M3A11_3</text>
<text x="164.1" y="79.5">C3</text>
<text x="164.1" y="82">C1</text>
<text x="186.4" y="81.5">VREF</text>
<text x="306.7" y="83.3">M11</text>
<text x="307.5" y="78.2">L12</text>
<text x="307.5" y="80.8">L14</text>
<text x="313.2" y="79.5">VCCINT</text>
<text x="313.2" y="82">VCCINT</text>
<text x="329.4" y="79.5">VCCO_3</text>
<text x="329.4" y="82">VCCO_3</text>
<text x="339.3" y="78.2">F4</text>
<text x="339.3" y="80.8">F6</text>
<text x="339.3" y="83.3">G2</text>
<text x="107.6" y="89.7">U3</text>
<text x="107.7" y="84.6">V2</text>
<text x="107.7" y="87.1">V1</text>
<text x="112.5" y="85.9">IO_L32P_M3DQ14_3</text>
<text x="112.5" y="88.4">IO_L32N_M3DQ15_3</text>
<text x="144" y="88.4">IO_L55N_M3A14_3</text>
<text x="144.4" y="85.9">IO_L55P_M3A13_3</text>
<text x="164.1" y="84.6">G6</text>
<text x="164.1" y="87.1">F5</text>
<text x="164.1" y="89.7">K7</text>
<text x="169.5" y="84.6">COD10</text>
<text x="170.7" y="89.7">COD4</text>
<text x="306.7" y="85.9">M13</text>
<text x="307.9" y="88.4">M9</text>
<text x="313.2" y="84.6">VCCINT</text>
<text x="313.2" y="87.1">VCCINT</text>
<text x="313.2" y="89.7">VCCINT</text>
<text x="329.4" y="84.6">VCCO_3</text>
<text x="329.4" y="87.1">VCCO_3</text>
<text x="329.4" y="89.7">VCCO_3</text>
<text x="339.3" y="85.9">J5</text>
<text x="339.3" y="88.4">L2</text>
<text x="107.6" y="92.2">U1</text>
<text x="108" y="94.7">T2</text>
<text x="112.5" y="90.9">IO_L33P_M3DQ12_3</text>
<text x="112.5" y="93.5">IO_L33N_M3DQ13_3</text>
<text x="146" y="93.5">IO_L57N_VREF_3</text>
<text x="152" y="90.9">IO_L57P_3</text>
<text x="164.1" y="92.2">K8</text>
<text x="164.1" y="94.7">D5</text>
<text x="306.9" y="90.9">N10</text>
<text x="306.9" y="93.5">N12</text>
<text x="313.2" y="92.2">VCCINT</text>
<text x="313.2" y="94.7">VCCINT</text>
<text x="329.4" y="92.2">VCCO_3</text>
<text x="329.4" y="94.7">VCCO_3</text>
<text x="339.3" y="90.9">L7</text>
<text x="339.3" y="93.5">N5</text>
<text x="107.7" y="99.8">R3</text>
<text x="108" y="97.3">T1</text>
<text x="112.5" y="96">IO_L34P_M3UDQS_3</text>
<text x="112.5" y="98.6">IO_L34N_M3UDQSN_3</text>
<text x="112.5" y="101.1">IO_L35P_M3DQ10_3</text>
<text x="151.7" y="98.6">IO_L58N_3</text>
<text x="152" y="96">IO_L58P_3</text>
<text x="152" y="101.1">IO_L59P_3</text>
<text x="164.1" y="97.3">E4</text>
<text x="164.1" y="99.8">J7</text>
<text x="170.7" y="99.8">COD6</text>
<text x="294.6" y="101.6">IO</text>
<text x="306.9" y="96">N14</text>
<text x="307.3" y="98.6">P11</text>
<text x="307.3" y="101.1">P13</text>
<text x="313.2" y="97.3">VCCINT</text>
<text x="313.2" y="99.8">VCCINT</text>
<text x="329.4" y="97.3">VCCO_3</text>
<text x="329.4" y="99.8">VCCO_3</text>
<text x="339.3" y="96">R2</text>
<text x="339.3" y="98.6">U5</text>
<text x="339.3" y="101.1">W2</text>
<text x="107.7" y="102.4">R1</text>
<text x="107.9" y="104.9">P2</text>
<text x="107.9" y="107.4">P1</text>
<text x="112.5" y="103.6">IO_L35N_M3DQ11_3</text>
<text x="112.5" y="106.2">IO_L36P_M3DQ8_3</text>
<text x="151.7" y="103.6">IO_L59N_3</text>
<text x="152" y="106.2">IO_L60P_3</text>
<text x="164.1" y="102.4">H8</text>
<text x="164.1" y="104.9">B2</text>
<text x="164.1" y="107.4">B1</text>
<text x="307.2" y="106.2">R14</text>
<text x="308.5" y="103.6">P9</text>
<text x="313.2" y="102.4">VCCINT</text>
<text x="313.2" y="104.9">VCCINT</text>
<text x="313.2" y="107.4">VCCINT</text>
<text x="329.4" y="102.4">VCCO_3</text>
<text x="107.5" y="110">N3</text>
<text x="107.5" y="112.5">N1</text>
<text x="112.5" y="108.7">IO_L36N_M3DQ9_3</text>
<text x="112.5" y="111.3">IO_L37P_M3DQ0_3</text>
<text x="112.5" y="113.8">IO_L37N_M3DQ1_3</text>
<text x="151.7" y="108.7">IO_L60N_3</text>
<text x="151.7" y="113.8">IO_L80N_3</text>
<text x="152" y="111.3">IO_L80P_3</text>
<text x="164.1" y="110">G7</text>
<text x="164.1" y="112.5">F7</text>
<text x="170.7" y="110">COD9</text>
<text x="307.3" y="108.7">B11</text>
<text x="307.3" y="111.3">B15</text>
<text x="307.3" y="113.8">B19</text>
<text x="313.2" y="110">VCCO_0</text>
<text x="313.2" y="112.5">VCCO_0</text>
<text x="107.2" y="115.1">M2</text>
<text x="107.2" y="117.6">M1</text>
<text x="112.5" y="116.3">IO_L38P_M3DQ2_3</text>
<text x="112.5" y="118.9">IO_L38N_M3DQ3_3</text>
<text x="151.7" y="118.9">IO_L81N_3</text>
<text x="152" y="116.3">IO_L81P_3</text>
<text x="164.1" y="115.1">D3</text>
<text x="164.1" y="117.6">C4</text>
<text x="308.5" y="116.3">B4</text>
<text x="308.5" y="118.9">B7</text>
<text x="313.2" y="115.1">VCCO_0</text>
<text x="313.2" y="117.6">VCCO_0</text>
<text x="107.9" y="125.2">K2</text>
<text x="108" y="120.1">L3</text>
<text x="108" y="122.7">L1</text>
<text x="112.5" y="121.4">IO_L39P_M3LDQS_3</text>
<text x="112.5" y="124">IO_L39N_M3LDQSN_3</text>
<text x="151.7" y="124">IO_L82N_3</text>
<text x="152" y="121.4">IO_L82P_3</text>
<text x="164.1" y="120.1">E5</text>
<text x="164.1" y="122.7">E6</text>
<text x="164.1" y="125.2">A2</text>
<text x="307.5" y="121.4">E13</text>
<text x="307.5" y="124">E17</text>
<text x="313.2" y="120.1">VCCO_0</text>
<text x="313.2" y="122.7">VCCO_0</text>
<text x="313.2" y="125.2">VCCO_0</text>
<text x="107.9" y="127.8">K1</text>
<text x="108.3" y="130.3">J3</text>
<text x="112.5" y="126.5">IO_L40P_M3DQ6_3</text>
<text x="112.5" y="129">IO_L40N_M3DQ7_3</text>
<text x="112.5" y="131.6">IO_L41P_GCLK27_M3DQ4_3</text>
<text x="146" y="129">IO_L83N_VREF_3</text>
<text x="152" y="126.5">IO_L83P_3</text>
<text x="164.1" y="127.8">B3</text>
<text x="307.1" y="129">G10</text>
<text x="307.1" y="131.6">G14</text>
<text x="308.7" y="126.5">E9</text>
<text x="313.2" y="127.8">VCCO_0</text>
<text x="313.2" y="130.3">VCCO_0</text>
<text x="107.2" y="135.4">M3</text>
<text x="108" y="137.9">L4</text>
<text x="108.3" y="132.8">J1</text>
<text x="112.5" y="134.1">IO_L41N_GCLK26_M3DQ5_3</text>
<text x="112.5" y="136.7">IO_L42P_GCLK25_TRDY2_M3UDM_3</text>
<text x="313.2" y="132.8">VCCO_0</text>
<text x="315.6" y="137.2">XC6SLX150-FGG484</text>
<text x="112.5" y="139.2">IO_L42N_GCLK24_M3LDM_3</text>
<text x="127.7" y="143.5">XC6SLX150-FGG484</text>
<text x="77.2" y="156.5">VREF</text>
<text x="173.7" y="161.5">VREF</text>
<text x="320.3" y="160.3">U2-F</text>
<text x="132.2" y="165.4">U2-A</text>
<text x="304.7" y="165.9">A22</text>
<text x="305.9" y="163.3">A1</text>
<text x="310.6" y="164.6">GND</text>
<text x="310.6" y="167.1">GND</text>
<text x="330" y="164.6">GND</text>
<text x="330" y="167.1">GND</text>
<text x="336.8" y="163.3">K14</text>
<text x="336.8" y="165.9">L11</text>
<text x="107.7" y="168.4">A3</text>
<text x="107.7" y="170.9">A4</text>
<text x="107.7" y="173.5">C5</text>
<text x="112.5" y="169.7">IO_L1P_HSWAPEN_0</text>
<text x="112.5" y="172.2">IO_L1N_VREF_0</text>
<text x="138.3" y="172.2">IO_L36N_GCLK14_0</text>
<text x="138.7" y="169.7">IO_L36P_GCLK15_0</text>
<text x="159" y="168.4">D11</text>
<text x="159" y="170.9">C12</text>
<text x="159" y="173.5">B12</text>
<text x="303.3" y="168.4">AA13</text>
<text x="303.3" y="170.9">AA17</text>
<text x="304.5" y="173.5">AA5</text>
<text x="310.6" y="169.7">GND</text>
<text x="310.6" y="172.2">GND</text>
<text x="330" y="169.7">GND</text>
<text x="330" y="172.2">GND</text>
<text x="336.8" y="168.4">L13</text>
<text x="336.8" y="170.9">L18</text>
<text x="336.8" y="173.5">L5</text>
<text x="87.4" y="178.7" transform="rotate(-90 87.4 178.7)">1K</text>
<text x="107.6" y="178.6">D6</text>
<text x="107.7" y="176">A5</text>
<text x="112.5" y="174.8">IO_L2P_0</text>
<text x="112.5" y="177.3">IO_L2N_0</text>
<text x="112.5" y="179.8">IO_L3P_0</text>
<text x="138.3" y="177.3">IO_L37N_GCLK12_0</text>
<text x="138.7" y="174.8">IO_L37P_GCLK13_0</text>
<text x="147" y="179.8">IO_L38P_0</text>
<text x="159" y="176">A12</text>
<text x="159" y="178.6">C13</text>
<text x="304.5" y="176">AA9</text>
<text x="304.7" y="178.6">AB1</text>
<text x="310.6" y="174.8">GND</text>
<text x="310.6" y="177.3">GND</text>
<text x="310.6" y="179.8">GND</text>
<text x="330" y="174.8">GND</text>
<text x="330" y="177.3">GND</text>
<text x="330" y="179.8">GND</text>
<text x="336.8" y="176">L9</text>
<text x="336.8" y="178.6">M10</text>
<text x="107.7" y="181.1">C6</text>
<text x="107.9" y="183.6">B6</text>
<text x="112.5" y="182.4">IO_L3N_0</text>
<text x="112.5" y="184.9">IO_L4P_0</text>
<text x="140.9" y="182.4">IO_L38N_VREF_0</text>
<text x="147" y="184.9">IO_L43P_0</text>
<text x="159" y="181.1">A13</text>
<text x="159" y="183.6">E12</text>
<text x="303.5" y="181.1">AB22</text>
<text x="304.8" y="183.6">B13</text>
<text x="310.6" y="182.4">GND</text>
<text x="310.6" y="184.9">GND</text>
<text x="330" y="182.4">GND</text>
<text x="330" y="184.9">GND</text>
<text x="336.8" y="181.1">M12</text>
<text x="336.8" y="183.6">M14</text>
<text x="107.7" y="186.2">A6</text>
<text x="107.7" y="188.7">C7</text>
<text x="107.7" y="191.3">A7</text>
<text x="112.5" y="187.5">IO_L4N_0</text>
<text x="112.5" y="190">IO_L5P_0</text>
<text x="146.6" y="187.5">IO_L43N_0</text>
<text x="147" y="190">IO_L44P_0</text>
<text x="159" y="186.2">D12</text>
<text x="159" y="188.7">H12</text>
<text x="159" y="191.3">F12</text>
<text x="304.8" y="186.2">B17</text>
<text x="306" y="188.7">B5</text>
<text x="306" y="191.3">B9</text>
<text x="310.6" y="187.5">GND</text>
<text x="310.6" y="190">GND</text>
<text x="330" y="187.5">GND</text>
<text x="330" y="190">GND</text>
<text x="336.8" y="186.2">N11</text>
<text x="336.8" y="188.7">N13</text>
<text x="336.8" y="191.3">N17</text>
<text x="87.4" y="193.4" transform="rotate(-90 87.4 193.4)">R112</text>
<text x="107.7" y="196.3">A8</text>
<text x="107.9" y="193.8">B8</text>
<text x="112.5" y="192.5">IO_L5N_0</text>
<text x="112.5" y="195.1">IO_L6P_0</text>
<text x="112.5" y="197.6">IO_L6N_0</text>
<text x="146.6" y="192.5">IO_L44N_0</text>
<text x="146.6" y="197.6">IO_L45N_0</text>
<text x="147" y="195.1">IO_L45P_0</text>
<text x="159" y="193.8">F13</text>
<text x="159" y="196.3">D13</text>
<text x="304.5" y="193.8">D18</text>
<text x="305.7" y="196.3">D4</text>
<text x="310.6" y="192.5">GND</text>
<text x="310.6" y="195.1">GND</text>
<text x="310.6" y="197.6">GND</text>
<text x="330" y="192.5">GND</text>
<text x="330" y="195.1">GND</text>
<text x="330" y="197.6">GND</text>
<text x="336.8" y="193.8">N2</text>
<text x="336.8" y="196.3">N21</text>
<text x="107.6" y="198.9">D9</text>
<text x="107.7" y="201.4">C8</text>
<text x="107.7" y="204">C9</text>
<text x="112.5" y="200.2">IO_L7P_0</text>
<text x="112.5" y="202.7">IO_L7N_0</text>
<text x="146.6" y="202.7">IO_L46N_0</text>
<text x="147" y="200.2">IO_L46P_0</text>
<text x="159" y="198.9">H13</text>
<text x="159" y="201.4">G13</text>
<text x="159" y="204">E14</text>
<text x="304.9" y="198.9">E11</text>
<text x="304.9" y="201.4">E15</text>
<text x="306.1" y="204">E2</text>
<text x="310.6" y="200.2">GND</text>
<text x="310.6" y="202.7">GND</text>
<text x="330" y="200.2">GND</text>
<text x="330" y="202.7">GND</text>
<text x="336.8" y="198.9">N9</text>
<text x="336.8" y="201.4">P10</text>
<text x="336.8" y="204">P12</text>
<text x="107.7" y="206.5">A9</text>
<text x="108" y="209">E8</text>
<text x="112.5" y="205.2">IO_L8P_0</text>
<text x="112.5" y="207.8">IO_L8N_VREF_0</text>
<text x="146.6" y="207.8">IO_L47N_0</text>
<text x="147" y="205.2">IO_L47P_0</text>
<text x="159" y="206.5">F15</text>
<text x="159" y="209">F14</text>
<text x="304.9" y="206.5">E21</text>
<text x="306.1" y="209">E7</text>
<text x="310.6" y="205.2">GND</text>
<text x="310.6" y="207.8">GND</text>
<text x="330" y="205.2">GND</text>
<text x="330" y="207.8">GND</text>
<text x="336.8" y="206.5">P14</text>
<text x="336.8" y="209">R18</text>
<text x="107.6" y="214.1">G8</text>
<text x="108" y="211.6">F8</text>
<text x="112.5" y="210.3">IO_L14P_0</text>
<text x="112.5" y="212.9">IO_L14N_0</text>
<text x="112.5" y="215.4">IO_L15P_0</text>
<text x="146.6" y="212.9">IO_L48N_0</text>
<text x="147" y="210.3">IO_L48P_0</text>
<text x="147" y="215.4">IO_L49P_0</text>
<text x="159" y="211.6">H14</text>
<text x="159" y="214.1">D14</text>
<text x="304.5" y="211.6">G18</text>
<text x="305.7" y="214.1">G5</text>
<text x="310.6" y="210.3">GND</text>
<text x="310.6" y="212.9">GND</text>
<text x="310.6" y="215.4">GND</text>
<text x="330" y="210.3">GND</text>
<text x="330" y="212.9">GND</text>
<text x="330" y="215.4">GND</text>
<text x="336.8" y="211.6">R5</text>
<text x="336.8" y="214.1">U2</text>
<text x="106.4" y="221.7">H10</text>
<text x="107.6" y="219.2">G9</text>
<text x="108" y="216.7">F9</text>
<text x="112.5" y="217.9">IO_L15N_0</text>
<text x="112.5" y="220.5">IO_L16P_0</text>
<text x="146.6" y="217.9">IO_L49N_0</text>
<text x="147" y="220.5">IO_L50P_0</text>
<text x="159" y="216.7">C14</text>
<text x="159" y="219.2">B14</text>
<text x="159" y="221.7">A14</text>
<text x="305.2" y="219.2">J11</text>
<text x="305.2" y="221.7">J13</text>
<text x="305.7" y="216.7">H7</text>
<text x="310.6" y="217.9">GND</text>
<text x="310.6" y="220.5">GND</text>
<text x="330" y="217.9">GND</text>
<text x="330" y="220.5">GND</text>
<text x="336.8" y="216.7">U21</text>
<text x="336.8" y="219.2">U7</text>
<text x="336.8" y="221.7">V10</text>
<text x="106.8" y="224.3">E10</text>
<text x="106.8" y="226.8">F10</text>
<text x="112.5" y="223">IO_L16N_0</text>
<text x="112.5" y="225.6">IO_L17P_0</text>
<text x="146.6" y="223">IO_L50N_0</text>
<text x="147" y="225.6">IO_L51P_0</text>
<text x="159" y="224.3">C15</text>
<text x="159" y="226.8">A15</text>
<text x="305.2" y="224.3">J15</text>
<text x="306.4" y="226.8">J2</text>
<text x="310.6" y="223">GND</text>
<text x="310.6" y="225.6">GND</text>
<text x="330" y="223">GND</text>
<text x="330" y="225.6">GND</text>
<text x="336.8" y="224.3">V14</text>
<text x="336.8" y="226.8">V4</text>
<text x="106.4" y="231.9">H11</text>
<text x="112.5" y="228.1">IO_L17N_0</text>
<text x="112.5" y="230.6">IO_L18P_0</text>
<text x="112.5" y="233.2">IO_L18N_0</text>
<text x="140.9" y="233.2">IO_L62N_VREF_0</text>
<text x="146.6" y="228.1">IO_L51N_0</text>
<text x="147" y="230.6">IO_L62P_0</text>
<text x="159" y="229.4">D15</text>
<text x="159" y="231.9">C16</text>
<text x="305.2" y="229.4">J21</text>
<text x="306.4" y="231.9">J9</text>
<text x="310.6" y="228.1">GND</text>
<text x="310.6" y="230.6">GND</text>
<text x="310.6" y="233.2">GND</text>
<text x="330" y="228.1">GND</text>
<text x="330" y="230.6">GND</text>
<text x="330" y="233.2">GND</text>
<text x="336.8" y="229.4">W16</text>
<text x="336.8" y="231.9">W19</text>
<text x="106.4" y="239.5">D10</text>
<text x="107.6" y="234.4">D7</text>
<text x="107.6" y="237">D8</text>
<text x="112.5" y="235.7">IO_L32P_0</text>
<text x="112.5" y="238.3">IO_L32N_0</text>
<text x="140.8" y="238.3">IO_L63N_SCP6_0</text>
<text x="141.2" y="235.7">IO_L63P_SCP7_0</text>
<text x="159" y="234.4">B16</text>
<text x="159" y="237">A16</text>
<text x="159" y="239.5">C17</text>
<text x="304.8" y="234.4">K10</text>
<text x="304.8" y="237">K12</text>
<text x="310.6" y="235.7">GND</text>
<text x="310.6" y="238.3">GND</text>
<text x="330" y="235.7">GND</text>
<text x="336.8" y="234.4">W7</text>
<text x="106.5" y="242.1">C10</text>
<text x="106.7" y="244.6">B10</text>
<text x="112.5" y="240.8">IO_L33P_0</text>
<text x="112.5" y="243.3">IO_L33N_0</text>
<text x="112.5" y="245.9">IO_L34P_GCLK19_0</text>
<text x="140.8" y="243.3">IO_L64N_SCP4_0</text>
<text x="141.2" y="240.8">IO_L64P_SCP5_0</text>
<text x="141.2" y="245.9">IO_L65P_SCP3_0</text>
<text x="159" y="242.1">A17</text>
<text x="159" y="244.6">B18</text>
<text x="313.1" y="242.6">XC6SLX150-FGG484</text>
<text x="106.5" y="247.1">A10</text>
<text x="106.5" y="249.7">C11</text>
<text x="112.5" y="248.4">IO_L34N_GCLK18_0</text>
<text x="112.5" y="251">IO_L35P_GCLK17_0</text>
<text x="140.8" y="248.4">IO_L65N_SCP2_0</text>
<text x="141.2" y="251">IO_L66P_SCP1_0</text>
<text x="159" y="247.1">A18</text>
<text x="159" y="249.7">E16</text>
<text x="106.5" y="252.2">A11</text>
<text x="112.5" y="253.5">IO_L35N_GCLK16_0</text>
<text x="125.1" y="257.8">XC6SLX150-FGG484</text>
<text x="140.8" y="253.5">IO_L66N_SCP0_0</text>
<text x="159" y="252.2">D17</text>
<text x="401.7" y="272">3</text>
<text x="408.5" y="272">19</text>
</g>
</svg>
